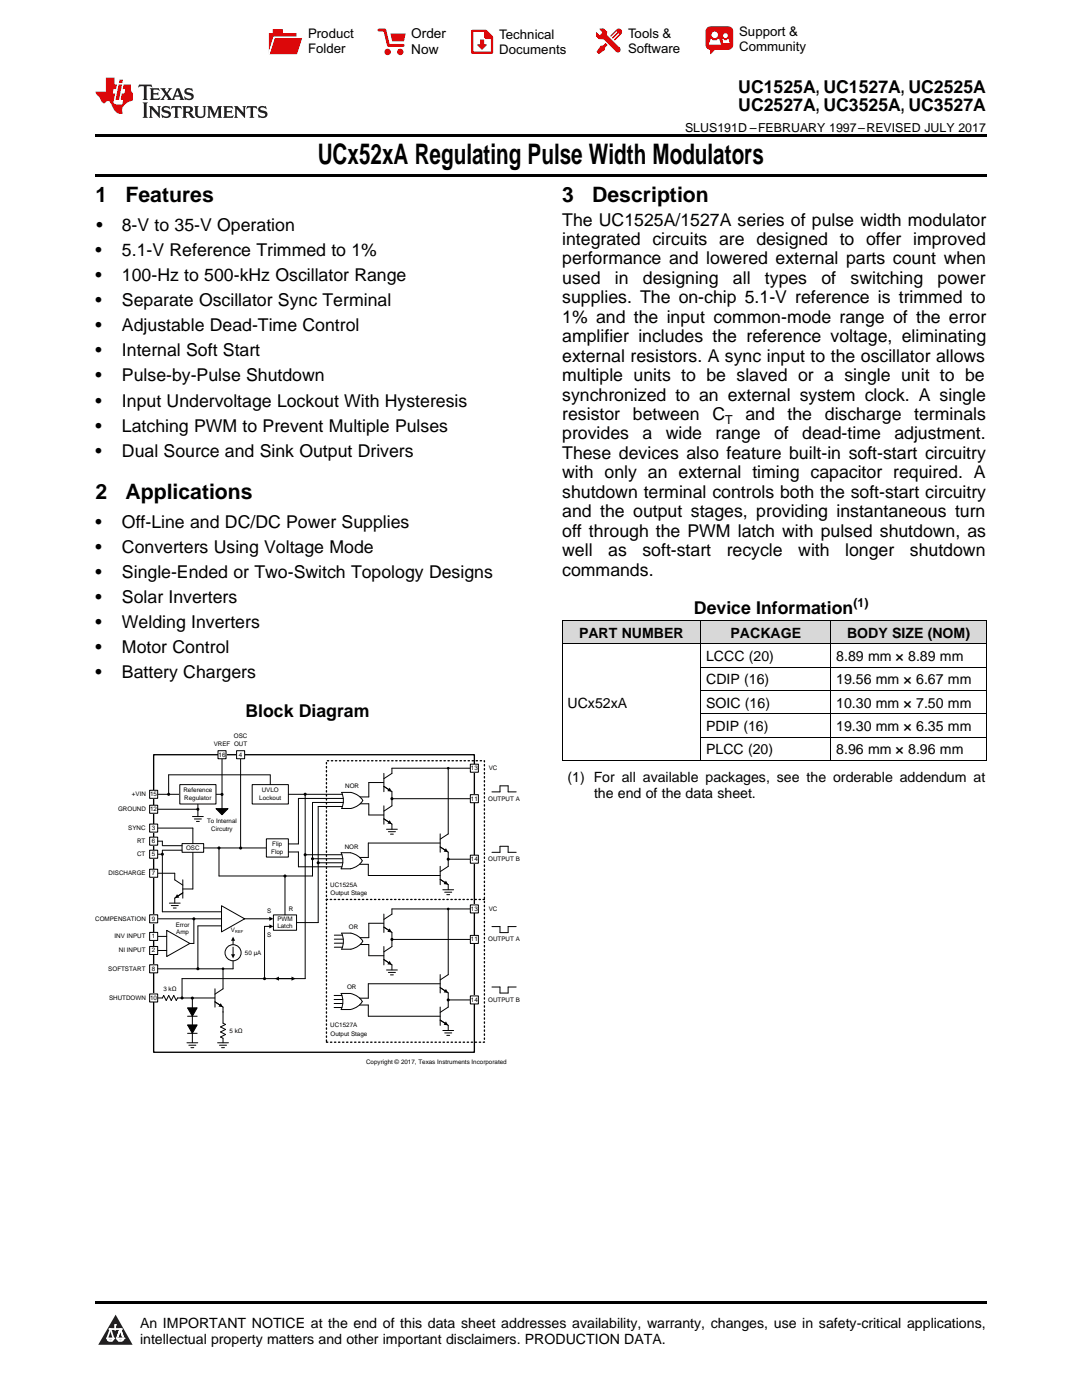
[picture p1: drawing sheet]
<svg xmlns="http://www.w3.org/2000/svg" width="216mm" height="279mm" viewBox="0 0 216 279" stroke-linecap="round" stroke-linejoin="round" font-family="sans-serif">
<g fill="#d8d8d8">
<path d="M112.2 123.9h27.6v4.6h-27.6z"/>
<path d="M139.8 123.9h26v4.6h-26z"/>
<path d="M165.8 123.9h31v4.6h-31z"/>
</g>
<path d="M23.1 262.4l3.4 6h-6.9z" fill="#231f20"/>
<path d="M21.4 267.1h1.2l-.3 .5h-.3a.55 .55 0 0 1-.6-.5z" fill-rule="evenodd" fill="#fff"/>
<path d="M21.4 267.1h1.2l-.3 .5h-.3a.55 .55 0 0 1-.6-.5z" fill="none" stroke="#231f20" stroke-width=".34"/>
<path d="M21.4 267.1l1.2 .1-.3 .4h-.5z" fill="none" stroke="#fff" stroke-width=".34"/>
<path d="M23 265.3h.1" fill="none" stroke="#fff" stroke-width=".34"/>
<path d="M23 264.4v.9z" fill="#fff"/>
<path d="M23 264.4v.9z" fill="none" stroke="#fff" stroke-width=".34"/>
<circle cx="23" cy="264.4" r=".17" fill="#fff"/>
<path d="M21.9 265.2h.1" fill="none" stroke="#fff" stroke-width=".34"/>
<path d="M21.9 265.2h2.3z" fill="#fff"/>
<path d="M21.9 265.2h2.3z" fill="none" stroke="#fff" stroke-width=".34"/>
<circle cx="24.2" cy="265.2" r=".17" fill="#fff"/>
<path d="M23.3 267.1h.1" fill="none" stroke="#fff" stroke-width=".34"/>
<path d="M24 265.2l-.7 1.9z" fill="#fff"/>
<path d="M24 265.2l-.7 1.9z" fill="none" stroke="#fff" stroke-width=".34"/>
<path d="M24 265.2l.7 1.9z" fill="#fff"/>
<path d="M24 265.2l.7 1.9z" fill="none" stroke="#fff" stroke-width=".34"/>
<path d="M24.6 267.1h.1" fill="none" stroke="#fff" stroke-width=".34"/>
<circle cx="21.4" cy="267.1" r=".17" fill="#fff"/>
<path d="M22.1 265.2l-.7 1.9z" fill="#fff"/>
<path d="M22.1 265.2l-.7 1.9z" fill="none" stroke="#fff" stroke-width=".34"/>
<path d="M22.1 265.2l.5 1.9z" fill="#fff"/>
<path d="M22.1 265.2l.5 1.9z" fill="none" stroke="#fff" stroke-width=".34"/>
<circle cx="22.6" cy="267.1" r=".17" fill="#fff"/>
<path d="M23.4 267.1h1.3a.65 .65 0 0 1-.7 .5 .65 .65 0 0 1-.6-.5z" fill-rule="evenodd" fill="#fff"/>
<path d="M23.4 267.1h1.3a.65 .65 0 0 1-.7 .5 .65 .65 0 0 1-.6-.5z" fill="none" stroke="#231f20" stroke-width=".34"/>
<path d="M23.4 267.1h1.3l-.4 .5h-.6z" fill="none" stroke="#fff" stroke-width=".34"/>
<path d="M23.3 267.1h.1" fill="none" stroke="#fff" stroke-width=".34"/>
<circle cx="24.7" cy="267.1" r=".17" fill="#fff"/>
<path d="M19 259.7h177.8v.5h-177.8z" fill="#000"/>
<g fill="none" stroke="#000" stroke-width=".2">
<path d="M31.5 158.5h12.8M89.4 153.3v13.1l-1.6 1.1M32.4 169.7v.8M71.8 172.5h1.7v2.2M73.5 174.7h14.3M87.8 168.2h-14.3v2.9h-1.7M87.8 166.4v3.7M87.8 172.9v3.7M87.8 169l1.6 1.1v2.8l-1.6 1.1M87.8 175.5l1.6 1v1.1M88.4 177.6h2.1M88.7 178.1h1.4"/>
<path d="M89.2 178.5h.5M89.4 171.5h4.9"/>
</g>
<g fill="#000">
<path d="M89 175.8l.4 .7-.9-.1zM89 169.3l.4 .8-.9-.1z"/>
<circle cx="89.4" cy="153.3" r=".26"/>
<circle cx="32.4" cy="170.5" r=".31"/>
<circle cx="89.4" cy="171.5" r=".31"/>
</g>
<path d="M30.7 150.6h64v59.4h-64z" fill="none" stroke="#000" stroke-width=".27"/>
<g fill="#fefefe">
<path d="M42.4 162.4h4.4v2.5h-4.4z" fill-rule="evenodd"/>
<path d="M29.9 183h1.2v1.3h-1.2z" fill-rule="evenodd"/>
</g>
<path d="M65.1 151.8h31.6v56.2h-31.6z" fill="none" stroke="#000" stroke-width=".27" stroke-dasharray=".3 .5"/>
<path d="M35.9 156.6h7.2v3.9h-7.2z" fill-rule="evenodd" fill="#fff"/>
<g fill="none" stroke="#000" stroke-width=".2">
<path d="M35.9 156.6h7.2v3.9h-7.2zM31.5 199.2h.9l.3-.5 .5 1 .5-1 .5 1 .5-1 .5 1 .2-.5h.9M38.4 199.2v2.7M37.3 208.1h2.2M37.4 204.6h1.9l-.9 1.6zM37.4 201.1h1.9l-.9 1.7zM37.4 206.2h1.9M37.4 202.8h1.9M37.7 208.6h1.4M38.1 209.1h.6M38.4 202.1v6M43.4 208.1h2.2"/>
<path d="M43.8 208.6h1.4M44.2 209.1h.6M44.5 201.9v2.3l.5 .2-1 .5 1 .6-1 .5 1 .5-1 .5 .5 .2v.9"/>
</g>
<g fill="#000">
<path d="M37.4 204.6h1.9l-.9 1.6zM37.4 201.1h1.9l-.9 1.7z"/>
<circle cx="38.4" cy="199.2" r=".31"/>
</g>
<path d="M29.9 198.4h1.6v1.6h-1.6z" fill-rule="evenodd" fill="#fff"/>
<path d="M29.9 198.4h1.6v1.6h-1.6zM42.9 197.3v3.7M42.9 199.9l1.6 1.1v1M44.5 193.3v4l-1.6 1.1M52.8 195.3h-16.5v3.9h6.6" fill="none" stroke="#000" stroke-width=".2"/>
<g fill="#000">
<path d="M44 200.2l.5 .8-.9-.1z"/>
<circle cx="36.3" cy="199.2" r=".31"/>
<circle cx="44.5" cy="193.3" r=".26"/>
</g>
<path d="M29.9 192.5h1.6v1.7h-1.6z" fill-rule="evenodd" fill="#fff"/>
<path d="M60.9 158.5v36.8h-8M32.4 170.5v11.5M29.9 192.5h1.6v1.7h-1.6zM39.5 184.8v8.5M46.5 187.6v5.8h-15M52.8 184.9v10.4" fill="none" stroke="#000" stroke-width=".2"/>
<g fill="#000">
<path d="M46.5 186.9l.4 .9h-.8zM54.8 195.3l.9-.4v.8zM58.2 194.9l.8 .4-.8 .4z"/>
<circle cx="60.9" cy="158.5" r=".31"/>
<circle cx="39.5" cy="193.3" r=".31"/>
<circle cx="52.8" cy="195.3" r=".31"/>
</g>
<circle cx="46.5" cy="190.1" r="1.61" fill="#fff"/>
<g fill="none" stroke="#000" stroke-width=".2">
<path d="M46.5 189v1.5"/>
<circle cx="46.5" cy="190.1" r="1.61"/>
</g>
<path d="M46.1 190.4h.8l-.4 .9z" fill="#000"/>
<path d="M54.6 182.6h4.6v3.1h-4.6z" fill-rule="evenodd" fill="#fff"/>
<path d="M48.8 183.4h5M52.8 184.9h1M54.6 182.6h4.6v3.1h-4.6z" fill="none" stroke="#000" stroke-width=".2"/>
<path d="M53.7 184.5l.9 .4-.9 .4zM53.7 183l.9 .4-.9 .4z" fill="#000"/>
<path d="M44.2 180.8l4.6 2.6-4.6 2.6z" fill="#fff"/>
<path d="M56.9 174.8v7.8M63.5 161v23.1h-4.3M30.7 183.4h13.5M32.4 182h11.8M39.5 184.8h4.7M44.2 180.8l4.6 2.6-4.6 2.6zM48.8 183.4h.1" fill="none" stroke="#000" stroke-width=".2"/>
<circle cx="56.9" cy="174.8" r=".31" fill="#000"/>
<path d="M33.3 185.7l4.6 2.6-4.6 2.6z" fill="#fff"/>
<path d="M30.7 189.7h2.6M30.7 186.9h2.6M33.3 185.7l4.6 2.6-4.6 2.6zM37.9 188.3h.1" fill="none" stroke="#000" stroke-width=".2"/>
<path d="M29.9 188.9h1.6v1.6h-1.6z" fill-rule="evenodd" fill="#fff"/>
<path d="M29.9 188.9h1.6v1.6h-1.6z" fill="none" stroke="#000" stroke-width=".2"/>
<path d="M29.9 186.1h1.6v1.6h-1.6z" fill-rule="evenodd" fill="#fff"/>
<path d="M29.9 186.1h1.6v1.6h-1.6z" fill="none" stroke="#000" stroke-width=".2"/>
<path d="M29.9 182.6h1.6v1.6h-1.6z" fill-rule="evenodd" fill="#fff"/>
<path d="M38.5 170.1v7.3M29.9 182.6h1.6v1.6h-1.6zM38.7 183.4v4.9h-.8" fill="none" stroke="#000" stroke-width=".2"/>
<circle cx="38.7" cy="183.4" r=".31" fill="#000"/>
<path d="M29.9 167.1h1.6v1.6h-1.6z" fill-rule="evenodd" fill="#fff"/>
<path d="M29.9 167.1h1.6v1.6h-1.6z" fill="none" stroke="#000" stroke-width=".2"/>
<path d="M29.9 164.5h1.6v1.6h-1.6z" fill-rule="evenodd" fill="#fff"/>
<path d="M29.9 164.5h1.6v1.6h-1.6z" fill="none" stroke="#000" stroke-width=".2"/>
<path d="M29.9 160.7h1.6v1.6h-1.6z" fill-rule="evenodd" fill="#fff"/>
<path d="M29.9 160.7h1.6v1.6h-1.6z" fill="none" stroke="#000" stroke-width=".2"/>
<path d="M29.9 157.7h1.6v1.6h-1.6z" fill-rule="evenodd" fill="#fff"/>
<path d="M29.9 157.7h1.6v1.6h-1.6zM31 174.3h3.9v1.3l1.6 1M31.3 170.5h.9M36.5 175.6v3.7M36.5 178.2l-1.6 1v1M33.8 180.2h2.2M34.2 180.7h1.4M34.6 181.2h.6" fill="none" stroke="#000" stroke-width=".2"/>
<path d="M35.3 178.4l.5 .7-.9 .1z" fill="#000"/>
<path d="M29.9 173.5h1.6v1.6h-1.6z" fill-rule="evenodd" fill="#fff"/>
<path d="M29.9 173.5h1.6v1.6h-1.6zM36.5 177.4h2" fill="none" stroke="#000" stroke-width=".2"/>
<path d="M36.3 168.4h4.3v1.7h-4.3z" fill-rule="evenodd" fill="#fff"/>
<path d="M36.3 168.4h4.3v1.7h-4.3z" fill="none" stroke="#000" stroke-width=".2"/>
<path d="M29.9 169.7h1.6v1.6h-1.6z" fill-rule="evenodd" fill="#fff"/>
<g fill="none" stroke="#000" stroke-width=".2">
<path d="M44.3 150.8v10.6M53.9 154.6h-20.2v3.9M29.9 169.7h1.6v1.6h-1.6zM31.5 167.9h.9v.9M31.5 161.5h8M31.5 165.3h7v3.1M32.4 169.7h3.9M32.5 168.8h3.8M38.4 163h2.2M38.8 163.4h1.4M39.2 163.9h.6M39.5 160.5v2.5"/>
<path d="M40.6 169.2h16.7M43.1 161.4h2.4l-1.2 1.2z"/>
</g>
<g fill="#000">
<path d="M43.1 161.4h2.4l-1.2 1.2z"/>
<circle cx="33.7" cy="158.5" r=".31"/>
<circle cx="44.3" cy="158.5" r=".31"/>
<circle cx="39.5" cy="161.5" r=".31"/>
</g>
<path d="M43.5 149.8h1.6v1.6h-1.6z" fill-rule="evenodd" fill="#fff"/>
<path d="M43.5 149.8h1.6v1.6h-1.6zM48 150.9v18.3" fill="none" stroke="#000" stroke-width=".2"/>
<circle cx="48" cy="169.2" r=".31" fill="#000"/>
<path d="M50.3 156.6h7.2v3.9h-7.2z" fill-rule="evenodd" fill="#fff"/>
<path d="M50.3 156.6h7.2v3.9h-7.2zM53.9 154.7v1.9M57.5 158.5h10.8" fill="none" stroke="#000" stroke-width=".2"/>
<path d="M47.2 149.8h1.6v1.6h-1.6z" fill-rule="evenodd" fill="#fff"/>
<path d="M47.2 149.8h1.6v1.6h-1.6zM43.7 169.2v5.6h18.7M57.4 168.4h2.1M57.4 170h2.1" fill="none" stroke="#000" stroke-width=".2"/>
<circle cx="43.7" cy="169.2" r=".31" fill="#000"/>
<path d="M53.2 167.4h4.3v3.6h-4.3z" fill-rule="evenodd" fill="#fff"/>
<path d="M68.5 159.3l-9 .1v9M53.2 167.4h4.3v3.6h-4.3zM59.5 170v3h8.7M60.9 170.6h7.3M62.4 171.4h6M63.5 161h4.8M63.5 172.2h4.9M68.5 160.1h-6.1v14.7" fill="none" stroke="#000" stroke-width=".2"/>
<g fill="#000">
<circle cx="60.9" cy="170.6" r=".31"/>
<circle cx="62.4" cy="171.4" r=".31"/>
<circle cx="63.5" cy="172.2" r=".31"/>
</g>
<path d="M93.9 170.7h1.6v1.6h-1.6z" fill-rule="evenodd" fill="#fff"/>
<g fill="none" stroke="#000" stroke-width=".2">
<path d="M68.2 158.1a4.2 4.2 0 0 1 3.6 1l.6 .6-.9 1a4.3 4.3 0 0 1-3.3 .7 3.8 3.8 0 0 0 0-3.3zM76.6 156.2h-3v2.8h-1.8M76.6 154.3v3.7M76.6 156.9l1.6 1.1v2.8l-1.6 1.1M78.2 159.4h16.4M94 153.3h-15.8v1l-1.6 1.1M71.9 160.4h1.7v2.2M73.6 162.7h3M76.6 160.8v3.7M76.6 163.4l1.6 1.1v1M77.1 165.5h2.2M77.5 166h1.4"/>
<path d="M77.9 166.5h.6M93.9 170.7h1.6v1.6h-1.6z"/>
</g>
<g fill="#000">
<path d="M77.7 157.2l.5 .8-.9-.1zM77.7 163.7l.5 .8-.9-.1z"/>
<circle cx="78.2" cy="159.4" r=".31"/>
</g>
<path d="M93.9 152.5h1.6v1.6h-1.6z" fill-rule="evenodd" fill="#fff"/>
<path d="M93.9 152.5h1.6v1.6h-1.6z" fill="none" stroke="#000" stroke-width=".2"/>
<path d="M93.9 158.6h1.6v1.6h-1.6z" fill-rule="evenodd" fill="#fff"/>
<g fill="none" stroke="#000" stroke-width=".2">
<path d="M93.9 158.6h1.6v1.6h-1.6zM68.1 170.2a4.2 4.2 0 0 1 3.6 .9l.6 .7-.9 1a4.3 4.3 0 0 1-3.3 .6 3.9 3.9 0 0 0 0-3.2zM87.8 196.3h-14.3v2.9h-1.8M87.8 194.5v3.7M87.8 197.1l1.6 1.1v2.8l-1.6 1M89.4 199.6h4.9M89.4 181.4v13.1l-1.6 1.1M71.8 200.6h1.7v2.2M73.5 202.8h14.3M87.8 201v3.6M87.8 203.6l1.6 1v1M88.4 205.7h2.1"/>
<path d="M88.7 206.1h1.4M89.2 206.6h.5"/>
</g>
<path d="M65.1 179.5h31.6" fill="none" stroke="#000" stroke-width=".27" stroke-dasharray=".3 .5"/>
<g fill="#000">
<path d="M89 197.4l.4 .8-.9-.2zM89 203.8l.4 .8-.9-.1z"/>
<circle cx="89.4" cy="199.6" r=".31"/>
<circle cx="89.4" cy="181.4" r=".26"/>
</g>
<path d="M93.9 198.8h1.6v1.6h-1.6z" fill-rule="evenodd" fill="#fff"/>
<g fill="none" stroke="#000" stroke-width=".2">
<path d="M68.2 186.2a4.2 4.2 0 0 1 3.6 .9l.6 .7-.9 1a4.3 4.3 0 0 1-3.3 .6 3.8 3.8 0 0 0 0-3.2zM71.9 188.5h1.7v2.2M73.6 190.7h3M76.6 184.3h-3v2.8h-1.8M76.6 182.4v3.7M76.6 188.9v3.7M76.6 185l1.6 1.1v2.8l-1.6 1.1M76.6 191.5l1.6 1.1v1M77.1 193.6h2.2M77.5 194.1h1.4M77.9 194.6h.6M78.2 187.5h16.4"/>
<path d="M93.9 198.8h1.6v1.6h-1.6zM94 181.4h-15.8v1l-1.6 1.1"/>
</g>
<g fill="#000">
<path d="M77.7 191.8l.5 .8-.9-.2zM77.7 185.3l.5 .8-.9-.1z"/>
<circle cx="78.2" cy="187.5" r=".31"/>
</g>
<path d="M93.9 180.6h1.6v1.6h-1.6z" fill-rule="evenodd" fill="#fff"/>
<path d="M93.9 180.6h1.6v1.6h-1.6z" fill="none" stroke="#000" stroke-width=".2"/>
<path d="M93.9 186.7h1.6v1.6h-1.6z" fill-rule="evenodd" fill="#fff"/>
<g fill="none" stroke="#000" stroke-width=".2">
<path d="M112.2 128.5h84.6M112.2 123.8h84.6M112.2 123.9v27.9M139.8 123.9v27.9M139.8 137.8h57M139.8 133.1h57M165.8 123.9v27.9M196.8 123.9v27.9M98.2 158h1.6v-1.2h1.6v1.2h1.6M112.2 151.7h84.6M139.8 147.1h57M139.8 142.4h57"/>
<path d="M98.2 170.1h1.6v-1.2h1.6v1.2h1.6M66.7 198.7h1.5M66.7 199.5h1.7M66.7 189h1.6M66.7 186.6h1.6M66.7 187.4h1.7M66.7 188.2h1.7M68.1 198.3a4.2 4.2 0 0 1 3.6 .9l.6 .7-.9 1a4.3 4.3 0 0 1-3.3 .6 3.9 3.9 0 0 0 0-3.2zM93.9 186.7h1.6v1.6h-1.6zM98.2 184.9h1.6v1.2h1.6M98.2 197h1.6v1.2h1.6M103 184.9h-1.6v1.2"/>
<path d="M103 197h-1.6v1.2M66.7 201.1h1.5M66.7 200.3h1.7"/>
</g>
<path d="M19 34.8h177.8v.5h-177.8zM19 26.8h177.8v.6h-177.8z" fill="#000"/>
<path d="M27.7 16.9l-.1 .6 .6-.3h.5v.2v2.2l-.2 .4h1l-.2-.4v-2.2v-.2h.5l.6 .3-.2-.6zM29.9 17.6l.2 .4v1.6l-.2 .4h1.9l.1-.6a1.09 1.09 0 0 1-1.3 .1v-.6h.6l.4 .2v-.7l-.2 .2h-.8v-.6l.2-.1a1.01 1.01 0 0 1 1 .3l-.1-.6zM32 17.6l.9 1.2-1 1.2h.9l-.2-.3 .5-.7 .5 .7-.3 .3h1.7l-.2-.3 .1-.4h1l.1 .4-.2 .3h1l-.3-.4-.7-2h-.5l-1 2.2-.8-1.1 .9-1.1h-.9l.2 .2-.4 .7-.4-.7 .2-.2zM35.4 18l.4 1h-.8zM37 17.7a.66 .66 0 0 0-.2 .8 .66 .66 0 0 0 .6 .4l.7 .2 .1 .2a.8 .8 0 0 1-.7 .4 .8 .8 0 0 1-.7-.5l.1 .8 .2-.2a.94 .94 0 0 0 1.1 .1 .94 .94 0 0 0 .4-.9 1.48 1.48 0 0 0-1.3-.6v-.4a1.1 1.1 0 0 1 1.2 .2l-.2-.6-.2 .1-.5-.1zM28.5 20.4l.2 .4v2.3l-.2 .4h1l-.2-.4v-2.3l.2-.4zM29.7 21.2l.2 .4v1.5l-.2 .4h.8l-.3-.4 .1-1.3 1.6 1.8v-2l.2-.4h-.7l.2 .2v1.1l-1.2-1.3zM32.5 21.3a.66 .66 0 0 0-.2 .8 .66 .66 0 0 0 .6 .4l.6 .2 .2 .2a.8 .8 0 0 1-.8 .4 .8 .8 0 0 1-.7-.5l.2 .7 .2-.1a.94 .94 0 0 0 1 .1 .94 .94 0 0 0 .5-1 1.47 1.47 0 0 0-1.3-.6l-.1-.3a1.1 1.1 0 0 1 1.3 .2l-.2-.6-.2 .1-.5-.2zM34.3 21.2l-.2 .6a.64 .64 0 0 1 .8-.3v1.6l-.2 .4h1l-.3-.4 .1-1.6a.66 .66 0 0 1 .8 .3l-.2-.6zM36.3 21.2l.3 .4v1.5l-.3 .4h1l-.2-.2v-.7h.5l.1 .1a.8 .8 0 0 0 1.2 .7l-1-1a.62 .62 0 0 0 .6-.5 .62 .62 0 0 0-.6-.7zM37.1 21.5h.1a.48 .48 0 0 1 .6 0 .48 .48 0 0 1 .1 .6l-.2 .1-.6 .1zM38.7 21.2l.2 .2a2.29 2.29 0 0 0 .4 2 1.05 1.05 0 0 0 1.7-.7v-1.3l.2-.2h-.8l.2 .4v1.1a.61 .61 0 0 1-.6 .6 .61 .61 0 0 1-.6-.6v-1.1l.3-.4zM41.3 21.2l.3 .4v1.5l-.3 .4h.8l-.2-.4v-1.4l.8 1.9 .9-1.9v1.4l-.2 .4h.9l-.2-.4v-1.5l.2-.4h-.8l-.7 1.5-.6-1.5zM44.5 21.2l.2 .4v1.5l-.2 .4h1.9l.2-.6a1.1 1.1 0 0 1-1.4 .2v-.7h.6l.4 .2v-.6l-.2 .1-.8 .1v-.6l.2-.1a1.02 1.02 0 0 1 1.1 .2l-.2-.5zM46.7 21.2l.2 .4v1.5l-.2 .4h.8l-.3-.4 .1-1.3 1.6 1.8v-2l.2-.4h-.7l.2 .2v1.1l-1.2-1.3zM49.3 21.2l-.1 .6a.64 .64 0 0 1 .8-.3v1.6l-.3 .4h1l-.2-.4v-1.6a.66 .66 0 0 1 .8 .3l-.1-.6zM51.7 21.3a.66 .66 0 0 0-.2 .7 .66 .66 0 0 0 .7 .5l.6 .2 .1 .2a.8 .8 0 0 1-.7 .4 .8 .8 0 0 1-.7-.5l.1 .7 .2-.1a.94 .94 0 0 0 1.1 .1 .94 .94 0 0 0 .4-1 1.48 1.48 0 0 0-1.2-.6l-.1-.3a1.1 1.1 0 0 1 1.2 .2l-.2-.6-.1 .1-.6-.2z" fill="#231f20"/>
<path d="M21.1 15.5v2.8h-2v.4l.9 .9a.96 .96 0 0 0 1 1 .59 .59 0 0 1 .5-.4 .59 .59 0 0 1 .5 .3l.4 .8a1.61 1.61 0 0 0 2.1 1.3 1.63 1.63 0 0 1 1.1-2.2l.9-.3v-1.5a1.6 1.6 0 0 1-.4-1.7h-1.4l-.2 .9h.5l-.2 .8h-.5l-.2 1v.3h.5l-.2 .9h-.7a.74 .74 0 0 1-1-.6l.3-1.6h-.5l.2-.8h.5l.1-.9h-.4v-1.4zM23.7 16.9l-.7 3h.8l.6-3zM23.8 15.9l-.1 .7h.7l.2-.7z" fill="#ee1d23"/>
<g fill="#d60000">
<path d="M54.4 5.8h2v.8h2.8v4.2h-5.5v-4.2h.7z" fill-rule="evenodd"/>
<path d="M54.7 7.5h5.6l-1 3.3h-5.6z" fill-rule="evenodd"/>
</g>
<path d="M54.6 7.4h5.8l-.1 .1h-5.5l-1.1 3.3z" fill-rule="evenodd" fill="#fff"/>
<path d="M54.6 7.4h5.8l-.1 .1h-5.5l-1.1 3.3z" fill="none" stroke="#fff" stroke-width=".2"/>
<path d="M75.6 6h1.2l.7 3.1h3" fill="none" stroke="#d60000" stroke-width=".56"/>
<g fill="#d60000">
<path d="M77.9 6.7h3.1l-.4 1.5h-2.3z" fill-rule="evenodd"/>
<circle cx="77.3" cy="10.4" r=".64"/>
<circle cx="79.9" cy="10.4" r=".64"/>
</g>
<path d="M94.2 6.2h2.7l1.3 1.2v3.1h-4z" fill="none" stroke="#d60000" stroke-width=".44"/>
<g fill="#d60000">
<path d="M95.8 7.9h.8v1h.6l-1 1.1-1-1v-.1h.6z" fill-rule="evenodd"/>
<path d="M96.6 6.2h.3l1.3 1.2v.4h-1.3l-.3-.4z" fill-rule="evenodd"/>
<path d="M119.6 5.7h.9l.6 .6 .1 .7 2.5 2.5-.8 .8-2.3-2.3-1.1-.2-.6-.6v-.8l.7 .6 .5-.4v-.2l-.4-.5z" fill-rule="evenodd"/>
<path d="M119.9 9.1h.4l.5-.5 .4 .4-.5 .5v.4l-1.2 .9-.5-.5z" fill-rule="evenodd"/>
<path d="M123 5.9a.67 .67 0 0 1 .9 0 .67 .67 0 0 1 0 .9z" fill-rule="evenodd"/>
<path d="M123 5.9l.9 .9-1.2 1.2h-.2l.1-.2 .9-.9 .1-.2h-.3l-.9 1h-.2v-.2l.9-1 .1-.2h-.3l-.9 1h-.2v-.2z" fill-rule="evenodd"/>
<circle cx="123.3" cy="9.9" r=".54"/>
</g>
<path d="M121.1 6.3l-.1 .7" fill="none" stroke="#d60000" stroke-width=".2"/>
<g fill="#d60000">
<path d="M141.1 5.5l.6-.2h3.6a.95 .95 0 0 1 1 .9v2.8a.95 .95 0 0 1-1 .9h-3.6a.95 .95 0 0 1-.9-.9v-2.8z" fill-rule="evenodd"/>
<path d="M141.7 9.9h.9l-.7 .9h-.2z" fill-rule="evenodd"/>
</g>
<g fill="#fff">
<path d="M144.3 8.6h1.3z"/>
<path d="M141.8 7.8h.3l.1 .2h.8l.2-.2h.3l.4 1.1h-2.5z" fill-rule="evenodd"/>
<path d="M144.2 7.8h.2l.2 .2h.4l.2-.2h.2l.2 .8h-1.3z" fill-rule="evenodd"/>
<circle cx="142.6" cy="6.9" r=".65"/>
<circle cx="144.8" cy="7.1" r=".48"/>
</g>
<text font-size="5.6" x="63.4" y="32.8">UCx52xA Regulating Pulse Width Modulators</text>
<g font-size="4.2">
<text x="19" y="40.4">1</text>
<text x="25" y="40.4">Features</text>
<text x="112.2" y="40.4">3</text>
<text x="118.2" y="40.4">Description</text>
<text x="19" y="99.6">2</text>
<text x="25" y="99.6">Applications</text>
</g>
<g font-size="3.5">
<text x="147.3" y="18.6">UC1525A, UC1527A, UC2525A</text>
<text x="147.3" y="22.2">UC2527A, UC3525A, UC3527A</text>
<text x="19.2" y="46.1">•</text>
<text x="24.3" y="46.1">8-V to 35-V Operation</text>
<text x="112.2" y="45">The UC1525A/1527A series of pulse width modulator</text>
<text x="19" y="51.1">•</text>
<text x="24.3" y="51.1">5.1-V Reference Trimmed to 1%</text>
<text x="112.2" y="48.9">integrated circuits are designed to offer improved</text>
<text x="112.2" y="52.8">performance and lowered external parts count when</text>
<text x="19" y="56.1">•</text>
<text x="24.3" y="56.1">100-Hz to 500-kHz Oscillator Range</text>
<text x="112.2" y="56.7">used</text>
<text x="122.7" y="56.7">in</text>
<text x="128.3" y="56.7">designing</text>
<text x="146.2" y="56.7">all</text>
<text x="152.6" y="56.7">types</text>
<text x="163.9" y="56.7">of</text>
<text x="169.7" y="56.7">switching</text>
<text x="187.1" y="56.7">power</text>
<text x="19" y="61.1">•</text>
<text x="24.3" y="61.1">Separate Oscillator Sync Terminal</text>
<text x="112.2" y="60.5">supplies. The on-chip 5.1-V reference is trimmed to</text>
<text x="112.2" y="64.4">1% and the input common-mode range of the error</text>
<text x="19" y="66.1">•</text>
<text x="19" y="71.1">•</text>
<text x="24.3" y="66.1">Adjustable Dead-Time Control</text>
<text x="24.3" y="71.1">Internal Soft Start</text>
<text x="112.2" y="68.3">amplifier includes the reference voltage, eliminating</text>
<text x="19" y="76.1">•</text>
<text x="24.3" y="76.1">Pulse-by-Pulse Shutdown</text>
<text x="112.2" y="72.2">external resistors. A sync input to the oscillator allows</text>
<text x="112.2" y="76.1">multiple units to be slaved or a single unit to be</text>
<text x="19" y="81.1">•</text>
<text x="24.3" y="81.1">Input Undervoltage Lockout With Hysteresis</text>
<text x="112.2" y="79.9">synchronized to an external system clock. A single</text>
<text x="112.2" y="83.8">resistor</text>
<text x="126.3" y="83.8">between</text>
<text x="142.2" y="83.8">C</text>
<text x="148.7" y="83.8">and</text>
<text x="157.2" y="83.8">the</text>
<text x="164.6" y="83.8">discharge</text>
<text x="182.4" y="83.8">terminals</text>
<text x="19" y="86.1">•</text>
<text x="24.3" y="86.1">Latching PWM to Prevent Multiple Pulses</text>
<text x="112.2" y="87.7">provides</text>
<text x="128.2" y="87.7">a</text>
<text x="132.8" y="87.7">wide</text>
<text x="142.8" y="87.7">range</text>
<text x="154.5" y="87.7">of</text>
<text x="160.1" y="87.7">dead-time</text>
<text x="178.5" y="87.7">adjustment.</text>
<text x="19" y="91.2">•</text>
<text x="24.3" y="91.2">Dual Source and Sink Output Drivers</text>
<text x="112.2" y="91.6">These devices also feature built-in soft-start circuitry</text>
<text x="112.2" y="95.5">with only an external timing capacitor required. A</text>
<text x="112.2" y="99.3">shutdown terminal controls both the soft-start circuitry</text>
<text x="19" y="105.3">•</text>
<text x="24.3" y="105.3">Off-Line and DC/DC Power Supplies</text>
<text x="112.2" y="103.2">and the output stages, providing instantaneous turn</text>
<text x="112.2" y="107.1">off through the PWM latch with pulsed shutdown, as</text>
<text x="19" y="110.3">•</text>
<text x="24.3" y="110.3">Converters Using Voltage Mode</text>
<text x="112.2" y="111">well</text>
<text x="121.4" y="111">as</text>
<text x="128.2" y="111">soft-start</text>
<text x="145" y="111">recycle</text>
<text x="159.3" y="111">with</text>
<text x="168.7" y="111">longer</text>
<text x="181.6" y="111">shutdown</text>
<text x="19" y="115.3">•</text>
<text x="24.3" y="115.3">Single-Ended or Two-Switch Topology Designs</text>
<text x="112.2" y="114.9">commands.</text>
<text x="19" y="120.3">•</text>
<text x="19" y="125.3">•</text>
<text x="24.3" y="120.3">Solar Inverters</text>
<text x="24.3" y="125.3">Welding Inverters</text>
<text x="138.5" y="122.6">Device Information</text>
<text x="19" y="130.4">•</text>
<text x="24.3" y="130.4">Motor Control</text>
<text x="19" y="135.4">•</text>
<text x="24.3" y="135.4">Battery Chargers</text>
<text x="49" y="143.1">Block Diagram</text>
</g>
<g font-size="2.8">
<text x="115.5" y="127.2">PART NUMBER</text>
<text x="140.9" y="131.9">LCCC (20)</text>
<text x="145.8" y="127.2">PACKAGE</text>
<text x="166.9" y="131.9">8.89 mm × 8.89 mm</text>
<text x="169" y="127.2">BODY SIZE (NOM)</text>
<text x="140.9" y="136.6">CDIP (16)</text>
<text x="166.9" y="136.6">19.56 mm × 6.67 mm</text>
<text x="113.2" y="141.2">UCx52xA</text>
<text x="140.9" y="141.2">SOIC (16)</text>
<text x="166.9" y="141.2">10.30 mm × 7.50 mm</text>
<text x="140.9" y="145.9">PDIP (16)</text>
<text x="166.9" y="145.9">19.30 mm × 6.35 mm</text>
<text x="140.9" y="150.5">PLCC (20)</text>
<text x="166.9" y="150.5">8.96 mm × 8.96 mm</text>
<text x="113.2" y="156">(1) For all available packages, see the orderable addendum at</text>
<text x="118.5" y="159.2">the end of the data sheet.</text>
<text x="27.9" y="265">An IMPORTANT NOTICE at the end of this data sheet addresses availability, warranty, changes, use in safety-critical applications,</text>
<text x="27.9" y="268.2">intellectual property matters and other important disclaimers. PRODUCTION DATA.</text>
</g>
<g font-size="2.7">
<text x="82.1" y="7.7">Order</text>
<text x="82.1" y="10.7">Now</text>
</g>
<g font-size="2.6">
<text x="61.5" y="7.6">Product</text>
<text x="61.5" y="10.6">Folder</text>
<text x="99.6" y="7.8">Technical</text>
<text x="99.6" y="10.8">Documents</text>
<text x="125.3" y="7.6">Tools &amp;</text>
<text x="125.3" y="10.6">Software</text>
<text x="147.5" y="7.2">Support &amp;</text>
<text x="147.5" y="10.2">Community</text>
</g>
<g font-size="2.5">
<text x="136.7" y="26.3">SLUS191D –FEBRUARY 1997–REVISED JULY 2017</text>
<text x="144.7" y="84.5">T</text>
<text x="170.3" y="121.2">(1)</text>
</g>
<g font-size="1.2">
<text x="42.6" y="149">VREF OUT</text>
<text x="46.7" y="147.3">OSC</text>
<text x="43.6" y="151">16</text>
<text x="47.7" y="151">4</text>
<text x="94" y="153.7">13</text>
<text x="97.5" y="153.7">VC</text>
<text x="23.6" y="161.9">GROUND 12</text>
<text x="26.3" y="158.9">+VIN 15</text>
<text x="36.6" y="158.1">Reference</text>
<text x="36.8" y="159.7">Regulator</text>
<text x="51.7" y="159.7">Lockout</text>
<text x="52.2" y="158.1">UVLO</text>
<text x="68.9" y="157.3">NOR</text>
<text x="94" y="159.8">11</text>
<text x="97.4" y="159.8">OUTPUT A</text>
<text x="25.6" y="165.6">SYNC</text>
<text x="30.3" y="165.6">3</text>
<text x="41.3" y="164.3">To Internal</text>
<text x="42.2" y="165.8">Circutry</text>
<text x="27.4" y="168.2">RT</text>
<text x="27.4" y="170.9">CT</text>
<text x="30.3" y="168.2">6</text>
<text x="30.3" y="170.9">5</text>
<text x="37.1" y="169.6">OSC</text>
<text x="54.1" y="170.4">Flop</text>
<text x="54.3" y="168.8">Flip</text>
<text x="68.8" y="169.3">NOR</text>
<text x="94" y="171.8">14</text>
<text x="97.4" y="171.8">OUTPUT B</text>
<text x="21.7" y="174.6">DISCHARGE</text>
<text x="30.3" y="174.6">7</text>
<text x="65.9" y="177">UC1525A</text>
<text x="66" y="178.7">Output Stage</text>
<text x="19" y="183.7">COMPENSATION</text>
<text x="30.3" y="183.7">9</text>
<text x="35.1" y="185">Error</text>
<text x="46.1" y="185.9">V</text>
<text x="53.3" y="182.1">S</text>
<text x="55.3" y="183.7">PWM</text>
<text x="55.3" y="185.3">Latch</text>
<text x="57.6" y="181.7">R</text>
<text x="69.6" y="185.4">OR</text>
<text x="94" y="181.8">13</text>
<text x="97.5" y="181.8">VC</text>
<text x="22.9" y="187.3">INV INPUT</text>
<text x="23.7" y="190.1">NI INPUT</text>
<text x="30.3" y="190.1">2</text>
<text x="30.3" y="187.3">1</text>
<text x="35.2" y="186.5">Amp</text>
<text x="48.9" y="190.5">50 µA</text>
<text x="53.3" y="187.1">S</text>
<text x="94" y="187.9">11</text>
<text x="97.4" y="187.9">OUTPUT A</text>
<text x="21.6" y="193.7">SOFTSTART</text>
<text x="30.3" y="193.7">8</text>
<text x="32.6" y="197.8">3 kü</text>
<text x="69.2" y="197.4">OR</text>
<text x="21.8" y="199.5">SHUTDOWN 10</text>
<text x="94" y="199.9">14</text>
<text x="97.4" y="199.9">OUTPUT B</text>
<text x="45.8" y="206.1">5 kü</text>
<text x="65.9" y="205">UC1527A</text>
<text x="66" y="206.8">Output Stage</text>
<text x="73.1" y="212.3">Copyright © 2017, Texas Instruments Incorporated</text>
</g>
<text font-size=".8" x="46.9" y="186.1">REF</text>
</svg>
